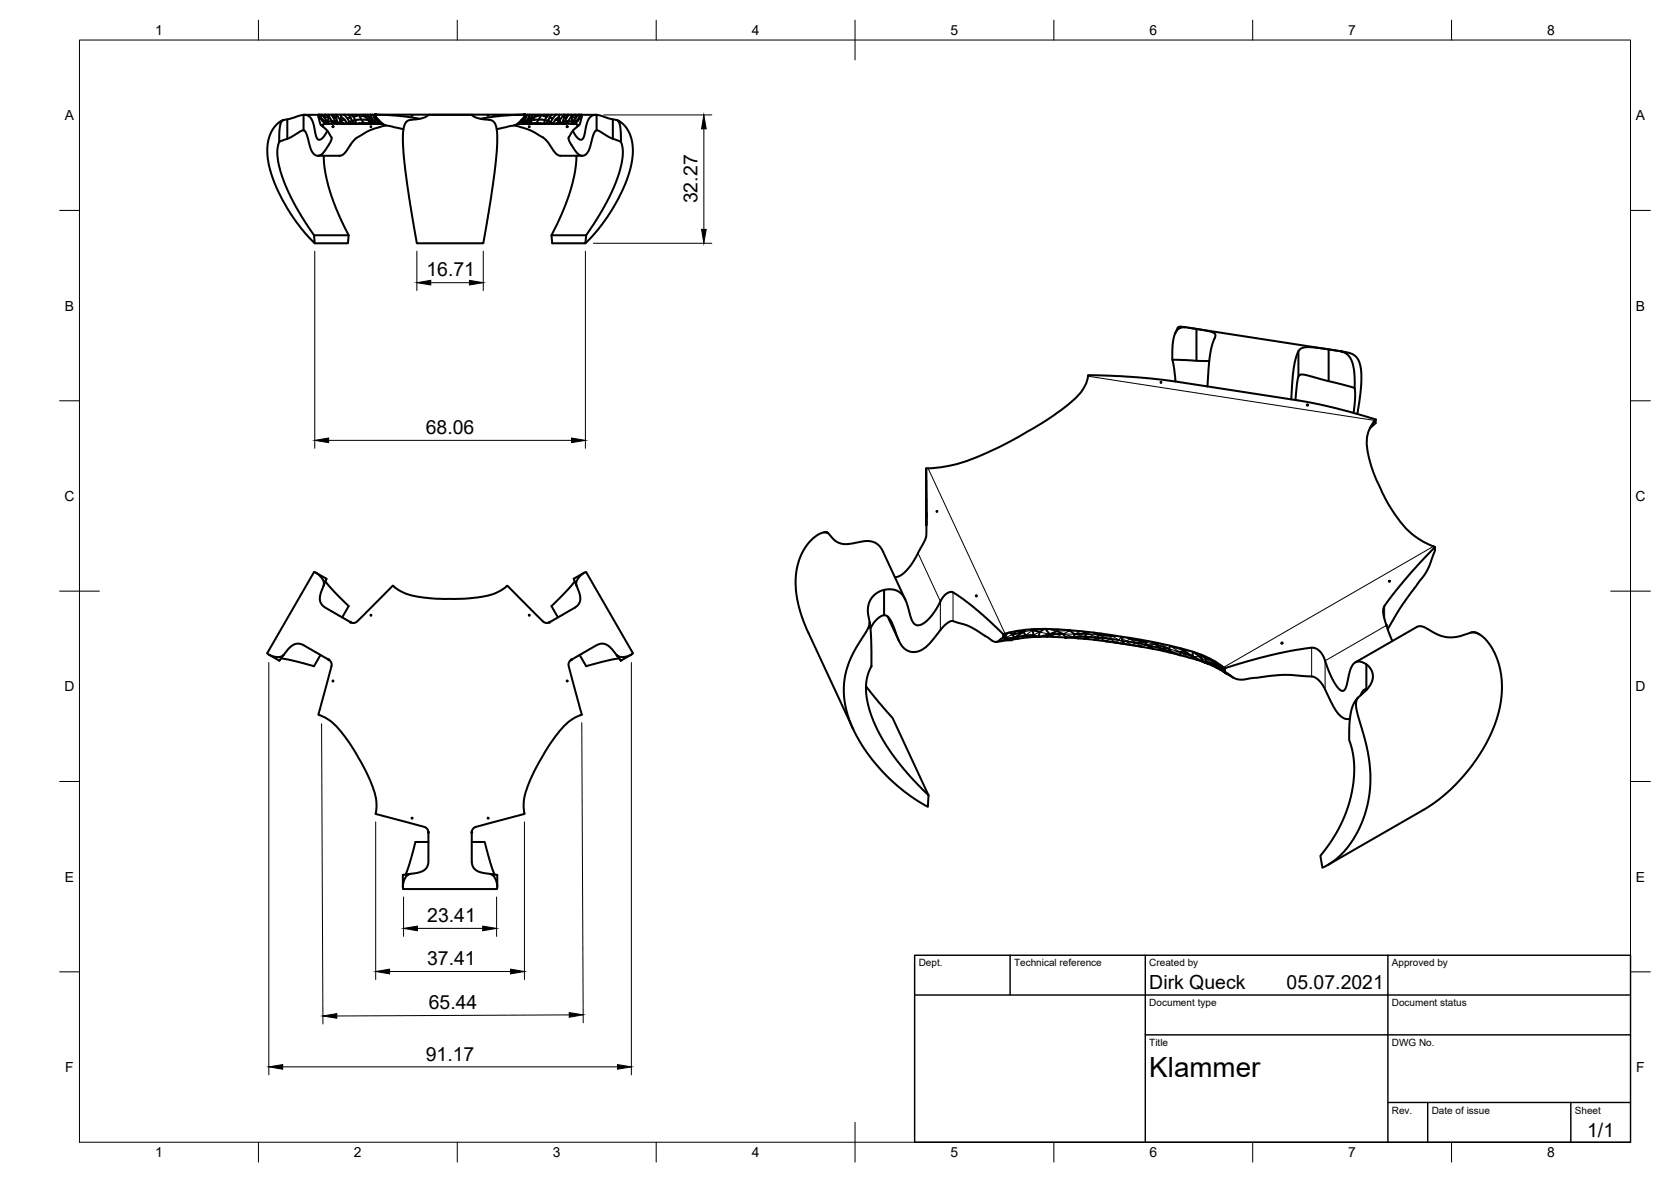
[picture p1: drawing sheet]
<svg xmlns="http://www.w3.org/2000/svg" width="420mm" height="297mm" viewBox="0 0 420 297" stroke-linecap="round" stroke-linejoin="round" font-family="sans-serif">
<!-- layer: Sichtbar -->
<g fill="none" stroke="#000" stroke-width=".51">
<path d="M69.5 31.3l1-.8 .8-.4-.4 .3-.4 .7-.3 2.5a8.2 8.2 0 0 1-.4 3.7l-.1 1.7 .4 2.4 1.6 5 2.8 5.7 4.5 7 .1 2-3.4-3.7-2.6-3.7-3-5.3-1.8-4.5-1-4v-3.6l.8-3zM72.2 30v4.9M76.3 32.8l-.7 .2-2.5 1.5-2.9 1.1M76.3 28.9l-5 1.2M76.5 28.9l3.6-.1 .4 2.2 .2 .5 .6 .4M80.1 29.4l1.8 1.7M80.3 29.2l1.5 1.9h.4l.1-.5-.6 .2-1.1-1.3M80.6 28.8v.7l-.3-.3M80.8 28.8l.8 .8 .1-.8M81.4 39.1l.4 4.1 1.3 5.2 2.2 5.9 2.4 4.8h-8.7M81.9 28.8l.9 .5-.2-.5M82.3 30.6l.2 .5"/>
<path d="M82.8 29.3l-1.2 .3 .7 1-1-.3M82.8 29.3l.6 1.1-1.1 .2zM83.3 28.8l.3 .3 .1-.3M83.4 30.4l.6 .7h-.5zM83.5 31.1h-1.8l-.7 .3 1.6 1.9 .8 1.2v.5l-.8 1.5-1.5 2.1-1 .5-.7-.1-.6-.4-.5-.8-1.2-4-.4-.8-.4-.2v-3.9l1.1 .1 .9 .9 .5 1.1 .9 3.7a.93 .93 0 0 0 .9 .4 .93 .93 0 0 0 .7-.7l1-1.5M83.7 31.8h.1M84.2 31.1h12h-7.8M84.3 30.5l-.9-.1 1.6 .7h-1M84.3 28.8l-.7 .3M84.5 29.7l.6 1.4-.8-.6M84.5 29.7l-.9-.6 .7 1.4M84.5 28.8v.9"/>
<path d="M84.6 28.8l1.1 1.5M85.1 31.1h.7M85.7 28.8l.1 .5 .8 .8M85.7 30.3l.7 .8h-.6zM85.7 30.3l-.7 .8M85.8 29.3l-.1 1 .9-.2M86.4 31.1h.9M86.5 28.8h.1M86.6 30.1l.8 1M86.7 28.9l.7 1 .7-.5 .4 .9-.6 .5-.5-.9M87.4 31.1h.1M87.4 31.1h.7"/>
<path d="M87.5 28.8l.6 .6M87.9 30.8l.5 .3h-.3zM87.9 30.8l-.5 .3M88.3 28.8l.6 .6-.1-.6M88.4 31.1h.7M88.5 30.3l.8-.1 .3 .9h-.5zM89.5 28.8l.2 .3-.8 .3 .4 .8 1.4-.1M89.6 31.1h.7M90.1 28.9l1.4 2.1h-.5M90.4 31v.1M90.4 31h.6M90.4 31.1h.7"/>
<path d="M90.8 28.8l.1 .3 1.1 .3 .5 .8 .9 .1M91 31l.1 .1M91.1 30.1l1.4 .1 .9 .9-.8-.1M91.4 28.8l.6 .6-.2-.6M92 31l.1 .1M92.4 28.8l.2 .6M92.6 31l-1.5 .1M92.6 31l-1.1 .1M93.1 28.8h.1M93.2 28.9l.4 1M93.3 31.8h.1M93.4 30.3l.3 .8h.5"/>
<path d="M93.4 31.1h.3M93.6 29.9l-1-.5 .8 .9M93.6 29.9l.6 .9-.8-.5M93.7 28.8l.4 .5M94.1 29.3l.9 1-.7-.2zM94.2 30.8l.2 .3h-.2zM94.2 30.8l.6 .3M94.2 28.8l.8 1.5M94.2 28.8l.3 .3M94.3 30.1l.5 1M94.3 28.8l.2 .1M94.4 31.1h.9"/>
<path d="M94.4 28.8l.1 .1M94.5 28.8l5.8 .3 5.2 .8M94.5 28.8v.6l1.2 1.3 .9 .6 4.9 1.2M94.5 28.8h37.4l-5.8 .3-5.2 .8M94.5 28.8h-14.4l.3 .4M94.8 31.1h.1M95 30.3l.6 .8h-.3zM95 30.3l.8 .8h-.2M95.3 30.2l.5 .9-.1-.4M95.8 30.8l.1 .3h.1M95.9 30.9l.1 .2M96 31.1h.1"/>
<path d="M97.1 31.5l-4.4 1.4-3.1 1.8-1.1 1.1-1.5 2.3-1 .9-.5 .1h-5.6M102.2 30.6l.8-.5 3.5-.5 1.2-.7h10.9l1.4 .7 3.5 .6 .9 .7 .5 1.4 .1 1.7-.2 5.6-1.2 9.4-2.1 12.1h-16.7l-1.9-11.2-1.4-10.5-.2-5.9 .3-1.8zM103.5 29h.1M122.7 29h.1M129.3 31.5l3.8 1.1 3.6 2.1 1 1 1.8 2.6 1 .8h5.9M130.1 31.1h7.8M130.2 31.1h.1M130.4 30.9l-.1 .2M130.6 30.8l-.1 .3h-.2M131 31.1h.9M131.1 30.2l-.6 .9 .1-.4M131.3 30.3l-.3 .8h-.3z"/>
<path d="M131.3 30.3l-.8 .8h.2M131.5 31.1h.1M131.8 28.8h14.5l-.3 .3M131.8 29.4l-.5 .9M131.9 28.9v.5l-1.9 1.8-5.1 1.3M131.9 29.1l.2-.3-.2 .5M132.1 28.8l-.2 .1M132.1 30.1l-.6 1M132.1 30.8v.3h-.2zM132.1 30.8l-.6 .3M132.3 29.3l-.2 .8-.8 .2zM132.6 31.1h.3"/>
<path d="M132.7 28.8l-.4 .5M132.7 29.9l1.1-.5-.8 .9M132.7 29.9l-.6 .9 .9-.5M133 30.3l-.4 .8h-.5M133 30.3l.8-.1-.9 .9 .8-.1M133 31.8h.1M133.2 28.8v.1M133.2 28.9l-.5 1M133.6 31.1h1.2M133.7 31v.1M133.7 31h.6M133.9 28.8l-.1 .6"/>
<path d="M134.3 31v.1M134.5 28.8l-.1 .6 .6-.6M135.3 31h.7M135.3 31l-.5 .1h.4M135.5 28.8l-.1 .3-1 .3-.6 .8 1.4-.1M136 31v.1M136.2 28.9l-1.4 2.1h-.5M136.8 31.1h.4M136.9 28.8l-.3 .3 .8 .3-.6 1.7h-.8M137.5 28.8l-.1 .6 .6-.6M138 31.1l.5-.3-.2 .3zM138.3 31.1h.7"/>
<path d="M138.5 30.8l.5 .3M138.8 28.8l-.6 .6M138.9 29.9l-.4 .9-.6-.5-.7 .8h.8M139 31.1h.1M139 31.1h.9M139.7 28.9l-.8 1-.7-.5-.3 .9-2.2-.2M139.7 30.1l.8-.8 .2 1zM139.7 30.1l-.7 1M139.7 28.8h.2M140.7 30.3l-.2 .8h-.6zM140.7 30.3l.6 .8h-.8M140.7 28.8l-.2 .5"/>
<path d="M141.3 31.1h.1M141.7 28.8l-1 1.5M141.8 28.8v.9M141.8 29.7l-.5 1.4 .7-.6M141.8 29.7l.9-.6-.7 1.4M142 28.8l.7 .3M142 30.5l.9-.1-1.5 .7h.9M142.2 31.1h-12M142.7 31.8h.1M142.7 28.8v.3l.3-.3M142.9 31.1h1.3M142.9 30.4v.7h-.6z"/>
<path d="M143.6 29.3l1.2 .3-.8 1 1.1-.3M143.6 29.3l.4 1.3-1.1-.2zM143.7 28.8l-.1 .5 .8-.5M144 30.6l-.2 .5M144.2 31.1h-.5h.9l.7 .3 .1 .2-.4 .3M144.6 28.8l.2 .8 .7-.8M144.9 39.1l-.4 4.4-1.1 4.6-1.6 4.5-2.5 5.4a3.6 3.6 0 0 0-.4 3.1h8.3l.2-2M145.7 28.8v.7l.3-.3-1.5 1.9h-.3M145.7 29.5l-1.1 1.3-.6-.2 .2 .5M146.1 29.1l-.1 .1M146.3 29.4l-1.8 1.7M149.8 28.9l-3.5-.1-.6 2.5-1.5 1.3-1.2 1.9v.5l.3 .9 1.7 2.5 .6 .5 .6 .2 .8-.1 .6-.4 .6-1.2 1-3.7 .4-.7 .4-.2 .7 .2 2.5 1.5 1.7 .7a1.87 1.87 0 0 1 1.7 2.2v1.6l-.3 2.3-.7 2.6-1.3 3.2-3.1 6.1-3.8 5.9h-8.7"/>
<path d="M150 28.9v3.9M154.1 30v4.9M155 30.1l-4.9-1.2-1.2 .2-.7 .5-.5 1-.8 3.7-.3 .5a1.18 1.18 0 0 1-1.8-.7l-.8-1.2M156.1 35.6l-.2-3.9-.3-1.1-.6-.5 1 .5 1.4 1.4 .9 1.5 .4 1.2 .4 2v1.5l-.5 4-.9 2.8-1 2.5-2.4 4.5-2.9 4.3-2.5 3.1-1.7 1.7M87.7 59.1l-.2 2h-8.4M291.9 96.1h-.2h.2M294.8 90.4l9.3 .3M298.1 82.2l5.8 1 1.2 .4 .5 .5-1.3 4.8-.7 8.2M298.1 82.2h-1.8l-.8 1.5M298.1 82.2l-1.2 .1-.7 .5-.7 .9-.4 1.4-.3 1.7v3.3l.8 5.8M298.8 82.3l37.5 5.8M300.8 82.7v8"/>
<path d="M326.5 88.3v6.3M334.1 87.8v8M337 88.3l-7.5-1.1-1.5 .1-1.1 .5-.9 1.6-.7 2.9-.6 8.1M340.6 97.5l-.1-4.4-.6-2.4-1.1-1.6-1-.6-.8-.2 2.4 .4 1 .5 1 1.1 .6 1.4 .3 2.3v2.6l-1 7.4M325.7 100.5l.6-5.1 .2-.9 .5-.3 1.5 .1 11.4 3a.87 .87 0 0 1 .8 1.1l-.3 5.4M328.7 101.8h.2M345.5 106l-.3 .3M345.9 105.5v.8l-1.5 1.4M345.9 105.4l-10-2.8-9.2-1.9-34.5-5.3-9.6-.8-9-.3a8.9 8.9 0 0 1-3.5 6.1 96.6 96.6 0 0 1-29.2 16.1 37.8 37.8 0 0 1-8 1.2M345.9 105.4a8.3 8.3 0 0 0-2.2 6.3 42.7 42.7 0 0 0 6.3 16.4 20 20 0 0 0 10.8 9.4l-6.5 6.9-3.2 3.9-3.1 4-.2 1.2 .2 1.5 1.1 3.7 1 2.4M345.9 105.4l-.4 .6M207.1 133.8l.7-.1 .5 .3-.7-.2-.9 .1-2 1.1-1.8 1.9-1.6 2.8-.7 2.3-.4 2.2-.2 2.6 .3 2.7 .9 4.1 1.6 4.5 11.7 25.2"/>
<path d="M208.3 134l1.7 1.9 1.5 .7 2 .1 3.6-.7h1.3l1.4 .3 1 .6 1.2 1.7 5.6 12.1M230.8 139l-1.3 2.4-1.5 1.8-1.7 1.5-1.3 .3M230.8 139h.1M232.9 132v-14.3v16.9l-.5 1.5-1.6 2.9M235.6 128.5h.1M360.8 137.5v.9l-1.3 3.5-.9 1.8-6 8.2-3.7 6.2M79.5 143.9l2.6 1.5-.7 1.7v-.8l-.4-.9-1.1-1.2-.9-.4-11.8 20.3 .8 .6 1.5 .4h1l.8-.5M81.4 147.1l-1 3 .1 .9 .5 1 1.3 1 6.4 3.6 1.1-.4 8.6-8.7 .4-.3 .2 .1a15.4 15.4 0 0 0 9.3 3.1l3.8 .1a38.9 38.9 0 0 0 12.3-1.4l1.7-.8 1.5-1.1 9 9 1 .4 6.8-3.8 .9-.8 .5-.8 .1-1.1-1-3M81.8 146.1l2.3 2.6 3.6 3.6-1.7 2.9M93.3 154.6h.1M133.1 154.6h.1M144.5 146.1l-2.4 2.8-3.4 3.4 1.6 2.9"/>
<path d="M144.9 147.1v-.9l.6-1 1-1 .9-.4 11.7 20.3-.7 .6-1.5 .4-1.1-.1-.8-.4 1.1 1.4 2.6-1.5M146.9 143.9l-2.6 1.5 .6 1.7M218.7 156.4l.3 3.3 .1 4.9a8.2 8.2 0 0 1-.9 5.1l-.5 2.8 .3 3 .8 3.5 1.4 3.4 2.6 4.9 2.8 3.9 3.1 3.7 4.8 5-.2 2.9-3.5-2.1-3.5-2.6-3.2-2.9-2.8-3.1-2.2-2.9-1.9-2.8-1.8-3.5-1.2-3.1-.7-2.8-.3-2.8 .1-2.8 .5-2.8 1.6-4.3 3.6-5.9zM222.3 154.6l-.7 .2-1.1 .8-.9 1-.7 1.3M222.3 148.2l-2 .9-.9 .9-.7 1-.5 2.3 .5 3.1M223.2 154.9l2.8 6.1M245.4 149.7l.1 .1zM252.3 159.4l.2 .2M252.5 159.6l-.3-.3v1l-1.2 .9-.8 .1-.7-.3-5.7-3.6-4.5-1.4-.7 .3-1 .7-3.8 4.7-1.4 1.2-1.1 .7-1 .2h-1.1l-.9-.2-1.1-.8-.9-1.2-2.5-5.9-.7-.8-.8-.3v-6.4l1.1-.1 1.6 .1 1.1 .5 .7 .7 1.1 2 1.4 4.4 .4 .8 .6 .4 .6 .1 .7-.1 1.6-1.1 1.4-1.7 2.9-4.6 1-.7 .8-.2 2.1 1.3 3.1 2.3 4 3.5 3.8 3.6 .2-.1a35.3 35.3 0 0 1 10.7-1.2 178.4 178.4 0 0 1 36.8 5.7 18.5 18.5 0 0 1 7.9 4.2v.1M252.5 159.6h.1M252.5 159.7l.9 1.2M252.7 159.9l1 .8 1.4-.5-.8 .6"/>
<path d="M253.4 159.1l-.7 .8-.2-.2M255.6 158.6l-1 .9-.8-.6M257.4 158.8l-2.8 .7 .5 .7-1.8 .2M257.6 158.3l-.2 .5-1.4-.3M257.8 159.7l.6 .5-1.2 .1zM259.8 159.6l-2 .1 3.2 .3-2.6 .2M259.8 159.6l1.3 .4M260.2 158.1l-.5 .3-.3-.3M261.4 158.8l-.3 1.2M261.4 158.8l-1.7-.4 .1 1.2M262 158.1l-2.3 .3M262.6 158l-1.2 .8"/>
<path d="M262.8 158l1.1 1.4M263.9 159.4l-2.7 .6M265.7 158.6l-1.8 .8 3.4-.1M266 158.2l-.3 .4 1.6 .7M267.3 159.3l.7 .9M268.7 158.4h.4M269.1 158.5l1 .9M270.1 159.4l3.2-.2-.5 .8-2.7 .1zM272.2 158.7l1.1 .5M272.8 160l3.3 .2-.9 .6-1.5-.2zM274.9 159l1.2 .6 .8-.4M279.2 159.6l.5 .3-3.6-.3v.6l5.3 .7"/>
<path d="M349.5 146l-.2 .1M369.9 158.9h.9l1.2 .5M67.6 164.5l2.6 1.5 1.1-1.4M71.3 164.6l1.9-2.2 1-.6 .9-.1 1.3 .5 6.2 3.6 .6 .5 .2 1.1-3.2 12.2a10.7 10.7 0 0 1 4.5 3.1 49.7 49.7 0 0 1 9.8 17.7 11.6 11.6 0 0 1 0 4.2l12.1 3.2 .9 .6 .2 .6v7.6l-.2 .9-.5 .9-.9 .6-3 .6M80.6 164.6l-1.6 2.8-5.4-1.4-3-.5M83.7 171.1v.1M142.6 171.1l.1 .1M145.8 164.6l1.6 2.8 4.9-1.3 3.4-.6M155 164.6l-2-2.3-1-.5h-.9l-1 .3-1.9 1.1-4.5 2.6-.6 .6-.1 1 3.3 12.2-.3 .1a15.7 15.7 0 0 0-7.2 6.6l-2 3.1a39.6 39.6 0 0 0-5 11.4l-.1 1.9 .2 1.9-12.1 3.2-.7 .3-.4 .6-.1 7.9 .3 1.1 .5 .8 .9 .5 2.9 .6 .8 .4 .5 .7 .4 .9 .1 1-.1 .8h-23.5l-.1-1 .4-1.5 .7-.9 .7-.4-1.8 .3v3M217.7 172.5l6.8 8 9 19.4M252.2 160.3l1.2 .6M253.4 160.9l-2.8 .4"/>
<path d="M254.3 160.8l-.9 .1M255.1 160.2l2.3-1.4 .4 .9zM255.1 160.2l-.1 .4M257.2 160.3l-2.9 .5M261 160h.1M263.1 160l.8-.6 1.1 .6zM263.1 160h-1.8M265 160l3 .2M268 160.2l2.2 .1M270.1 160.1l1.1 .3-1-.1zM270.1 160.1l-2.1 .1M271.2 160.4l2.5 .2"/>
<path d="M275.2 160.8l2.7 .3M278.2 161.1l2.6 .4M278.2 161.1h-.3l.3 .1M280.8 161.5l1.8 .3M280.9 161.6l1.7 .2M281.8 160l.8 1.8M282.6 161.8l1.9 .3M282.6 161.8l1.8 .3M283.1 161.1l5.3 1M284.4 160.3l-.3 .3 3.8 .8 .5 .7M284.5 162.1h.1M284.5 162.1l2.5 .4"/>
<path d="M286.7 160.7l1.2 .7 .7-.3M287 162.5h.1M287 162.5l.3 .1-.2-.1M288.4 162.1l1.6 1-2.7-.5M288.4 162.1l3.3 .8M290 163.1l1.4 .3M290.6 161.9l1.1 1M290.6 161.9l3.4 1.2M291.2 161.6l-.6 .3M291.4 163.4l2.4 .5M291.7 162.9l2.9 1-.6-.8M291.7 162.9l-.3 .5"/>
<path d="M293.8 163.9h.8l.1 .2zM294.1 162.2l.5 .2M294.2 162.4l-.2 .7M294.6 163.9l2.2 .7M294.7 164.1l2 .5M296.7 163.9l.9-.4 2.3 1.4zM296.7 163.9l.1 .7M296.7 164.6h.1M296.8 164.6l.1 .1zM296.9 164.7l2.6 .7M297 162.9l.6 .6M299.9 164.9l1.2 .9-1.6-.4z"/>
<path d="M299.9 164.9l2.8 1.5-1.6-.6M299.9 163.8v1.1M300 163.8l1.7 1.3M300.5 164l2.2 1M301.7 165.1l1-.1 .9 1.3M301.7 165.1l1.1 1.3M302.1 164.5l.6 .5 .1-.2M302.7 166.4h.1M302.9 166.5h.1M303.6 166.3l-.8 .1M303.6 166.3l1.5 .7-2.1-.5 2.1 .9M304.2 165.5l.5 .6h.7"/>
<path d="M304.7 166.1l2.2 1.4 .3 .8 .7 .4M304.7 166.1l2.5 2.2-2.1-1.3zM305.1 167l.9 .9-.9-.5zM305.6 166.3l1.3 1.2v-.3M306 167.9l2.1 1.2M307.2 168.3l.4 .5M307.2 167.4l.7 .8M307.9 167.9v.9M308.1 169.1l.4 .3M308.1 169l.4 .4M308.2 169l-1-.7 .9 .8M308.5 169.4l1.6 .9"/>
<path d="M322.4 161.6l-.2 .1M340.8 166.5l15.8-9.1 1.3 .1 3.6 2 2.5 .7 2.4-.2 3.6-1.1 1.3 .2 1.4 .8 1.3 1.3 1.3 2 1.2 2.5 .7 2.7 .4 2.2 .1 2.6-.3 3.1-.5 2.5-1 3.3-2.7 5.6-2.1 3.3-2 2.7-4.4 4.7-2.5 2.2-3.1 2.2-25.3 14.6M341.4 175.3l2.7-2.4 .9-1.8 .1-1.8-.8-1.7-.9-.8-.8-.4-1.2-.1-.8 .2-1 1.5-1.3 5-.4 .6h-.6l-1-.9-1.2-1.9-2.7-6.5-.8-.9-1.1-.6-2.2 .1-6.9 1.3-7.3 1.9-6.2 1.8v1l2.1 1.4 1.8 .5 10.8-1.2 7.3 .4 .6 .2 1 .6 1.1 1.3 2.4 4.9 1.5 2.4 1.5 1.2 .6 .1 .8-.1M341.4 175.3l-.4 1.4 .1 1.6 2.5 9.1 .8 4.8 .2 5-.6 4.5-1.6 5.2-1.3 2.5-1.3 2.3-1.7 2.2-1.8 1.7-2 1.5-1.8 1-.5-3 2.2-2.9 2.4-4 1.9-4.1 1.1-3.8 .7-3.2 .2-3.1-.1-3.5-.7-3.1a12.1 12.1 0 0 1-.4-5.7l.2-2 .5-2.1 .6-1.2zM343.6 166.9v6.4l-.7 .1-.8 1.4M343.6 173.3h.1M103.5 205.6h.1M107.7 211.6h-3.2l-1.1 4.2-1.4 4M118.6 211.6h3.3l1.3 5 1.1 3.2M122.7 205.6h.1M123.2 219.6l1.8 .3v3"/>
</g>
<g fill="#000" stroke="#000" stroke-width=".25">
<circle cx="82.2" cy="31.1" r=".24"/>
<circle cx="83.7" cy="31.8" r=".24"/>
<circle cx="93.3" cy="31.8" r=".24"/>
<circle cx="94.5" cy="28.8" r=".24"/>
<circle cx="94.8" cy="31.1" r=".24"/>
<circle cx="95.8" cy="31.1" r=".24"/>
<circle cx="103.6" cy="29" r=".24"/>
<circle cx="122.7" cy="29" r=".24"/>
<circle cx="130.5" cy="31.1" r=".24"/>
<circle cx="131.5" cy="31.1" r=".24"/>
<circle cx="131.8" cy="28.8" r=".24"/>
<circle cx="131.9" cy="28.8" r=".24"/>
<circle cx="133.1" cy="31.8" r=".24"/>
<circle cx="142.6" cy="31.8" r=".24"/>
<circle cx="144.2" cy="31.1" r=".24"/>
<circle cx="291.9" cy="96.1" r=".24"/>
<circle cx="328.7" cy="101.8" r=".24"/>
<circle cx="235.6" cy="128.5" r=".24"/>
<circle cx="88.1" cy="156.4" r=".24"/>
<circle cx="93.3" cy="154.6" r=".24"/>
<circle cx="133.1" cy="154.6" r=".24"/>
<circle cx="138.2" cy="156.4" r=".24"/>
<circle cx="245.5" cy="149.7" r=".24"/>
<circle cx="348.6" cy="157.2" r=".24"/>
<circle cx="349.3" cy="146.1" r=".24"/>
<circle cx="82.7" cy="165.8" r=".24"/>
<circle cx="83.7" cy="171.1" r=".24"/>
<circle cx="142.6" cy="171.1" r=".24"/>
<circle cx="143.7" cy="165.8" r=".24"/>
<circle cx="254.3" cy="160.8" r=".24"/>
<circle cx="268" cy="160.2" r=".24"/>
<circle cx="322.4" cy="161.6" r=".24"/>
<circle cx="103.6" cy="205.6" r=".24"/>
<circle cx="107.7" cy="209.2" r=".24"/>
<circle cx="118.6" cy="209.2" r=".24"/>
<circle cx="122.7" cy="205.6" r=".24"/>
</g>
<circle cx="118.6" cy="28.9" r=".25" fill="#000"/>
<!-- layer: Sichtbar schmal -->
<g fill="none" stroke="#000" stroke-width=".25">
<path d="M273.6 94.5l72.1 11.2M233.4 117.7l19.3 41.5M345.2 106.3v.6M230.8 139l5.7 12.1v7.2M360.4 137.3l-52.8 30.4M239.6 148.9v7.2M252.5 159.7v.6M254.6 159.5l-1.6 .7M257.4 158.8l2.3-.4-1.9 1.3M263.2 158.1l2.5 .5 3.4-.1-1.8 .8 2.8 .1M263.9 159.4l-2.5-.6-1.6 .8M269.1 158.5h1.3"/>
<path d="M271.8 158.6l-1.7 .8 2.7 .6-.3 .5M274.3 158.9l-1 .3M278.2 159.4l1.5 .5M279.6 159.6l.1 .3M279.7 159.9l-.9 .6-2.7-.9-2.8-.4 2.8 1M281.6 159.9h-1.9l1.7 1M348.1 152.2v3.5M348.6 157.2l-15.4 8.9M253 160.7l-1.7 .2M253.8 160.7l.2 .2M255.1 160.2l1 .3M265.5 160.1l1.8-.8 2.8 .8"/>
<path d="M268 160.2h.1M276.1 160.2l2.1 .9 .6-.6 2 1M276.1 160.2l.1 .7M278.2 161.1l.1 .1M280.8 161.5h-.1M281.4 160.9l1.7 .2-.6 .3-1.1-.5-.6 .6M281.4 160.9l.4-.9 1.3 1.1M282 160l2.1 .6-.1-.3M284.1 160.6l-1 .5 1.4 1 1.1-.6 2.3-.1 2.7 .5-2.2 .2M284.1 160.6l2.9 1.9 1.4-.4M284.5 162.1h.1M285.4 160.5l-1.3 .1"/>
<path d="M287 162.5h.1M288.4 162.1l.6 .8M289.2 161.2l1.4 .7M291.6 161.7l2.4 1.4M293 162l1.2 .4M294 163.1l2.7 .8h-2.1M294 163.1l-2.3-.2 .8 .7M296.7 164.6h.1M299.6 163.7l-2-.2-3.4-1.1 4.8 2.9M299.9 164.9l1.8 .2 1.9 1.2M304.7 166.1l-2-1.1 2.4 2M306.9 167.5l1 1"/>
<path d="M307.2 168.3h-.4M308.2 169.1l.1 .2M308.4 169.2l1.2 .7M329.8 162.8v7.2M333.2 166v7.3"/>
</g>
<!-- layer: Border -->
<g fill="none" stroke="#000" stroke-width=".25">
<path d="M20 10.1h390v276.9h-390zM65 5.1v5M115 5.1v5M165 5.1v5M215 5.1v10M265 5.1v5M315 5.1v5M365 5.1v5M15 52.9h5M410 52.9h5M15 100.7h5M410 100.7h5"/>
<path d="M15 148.6h10M405 148.6h10M15 196.4h5M410 196.4h5M15 244.2h5M410 244.2h5M65 287v5M115 287v5M165 287v5M215 282.1v9.9M265 287v5M315 287v5"/>
<path d="M365 287v5"/>
</g>
<!-- layer: TitleBlock -->
<path d="M230 240.1h180v46.9h-180zM230 250h180M254 240.1v9.9M288 240.1v46.9M349 240.1v46.9M288 260.1h122M349 277.1h61M359 277.1v9.9M395 277.1v9.9" fill="none" stroke="#000" stroke-width=".36"/>
<!-- layer: Dimensions -->
<g fill="none" stroke="#000" stroke-width=".25">
<path d="M151.8 28.9h27.2M177 32.4v25.2M79.1 63.1v49.6M104.8 63.1v9.9M108.3 71h9.7M121.5 63.1v9.9M147.2 63.1v49.6M149.2 61.1h29.8M82.6 110.7h61.1M67.6 166.5v103.6M158.7 166.5v103.6M80.9 181.9l.3 75.4"/>
<path d="M146.3 181.6l.3 75.4M94.5 206.6v39.6M131.9 206.6v39.6M101.5 225.4v9.9M105 233.3h16.4M124.9 225.4v9.9M98 244.1h30.4M143.1 255l-58.4 .3M71.1 268.1h84.2"/>
</g>
<g fill="#000" stroke="#000" stroke-width=".25">
<path d="M177 28.9l.6 3.5h-1.2zM176.4 57.6h1.2l-.6 3.5zM104.8 71l3.5-.6v1.2zM118 70.4l3.5 .6-3.5 .6zM79.1 110.7l3.5-.6v1.1zM143.7 110.1l3.5 .6-3.5 .5zM101.5 233.3l3.5-.6v1.2zM121.4 232.7l3.5 .6-3.5 .6zM81.2 255.3l3.5-.6v1.2zM94.5 244.1l3.5-.5v1.1zM128.4 243.6l3.5 .5-3.5 .6zM143.1 254.5l3.5 .5-3.5 .6z"/>
<path d="M67.6 268.1l3.5-.6v1.2zM155.3 267.5l3.4 .6-3.4 .6z"/>
</g>
<text font-size="7" x="289" y="270.6">Klammer</text>
<g font-size="4.9">
<text x="175.4" y="51.1" transform="rotate(-90 175.4 51.1)">32.27</text>
<text x="107.2" y="69.5">16.71</text>
<text x="107.1" y="109.1">68.06</text>
<text x="107.4" y="231.7">23.41</text>
<text x="107.4" y="242.6">37.41</text>
<text x="289" y="248.5">Dirk Queck</text>
<text x="323.5" y="248.5">05.07.2021</text>
<text x="107.8" y="253.6">65.44</text>
<text x="107.1" y="266.5">91.17</text>
<text x="399.1" y="285.7">1/1</text>
</g>
<g font-size="3.5">
<text x="39" y="8.8">1</text>
<text x="89" y="8.8">2</text>
<text x="139" y="8.8">3</text>
<text x="189" y="8.8">4</text>
<text x="239" y="8.8">5</text>
<text x="289" y="8.8">6</text>
<text x="339" y="8.8">7</text>
<text x="389" y="8.8">8</text>
<text x="16.3" y="30.2">A</text>
<text x="411.3" y="30.2">A</text>
<text x="16.3" y="78">B</text>
<text x="411.3" y="78">B</text>
<text x="16.2" y="125.9">C</text>
<text x="411.2" y="125.9">C</text>
<text x="16.2" y="173.7">D</text>
<text x="411.2" y="173.7">D</text>
<text x="16.3" y="221.6">E</text>
<text x="411.3" y="221.6">E</text>
<text x="16.4" y="269.4">F</text>
<text x="411.4" y="269.4">F</text>
<text x="39" y="290.8">1</text>
<text x="89" y="290.8">2</text>
<text x="139" y="290.8">3</text>
<text x="189" y="290.8">4</text>
<text x="239" y="290.8">5</text>
<text x="289" y="290.8">6</text>
<text x="339" y="290.8">7</text>
<text x="389" y="290.8">8</text>
</g>
<g font-size="2.5">
<text x="231" y="242.9">Dept.</text>
<text x="255" y="242.9">Technical reference</text>
<text x="289" y="242.9">Created by</text>
<text x="350" y="242.9">Approved by</text>
<text x="289" y="252.8">Document type</text>
<text x="350" y="252.8">Document status</text>
<text x="289" y="262.9">Title</text>
<text x="350" y="262.9">DWG No.</text>
<text x="350" y="279.9">Rev.</text>
<text x="360" y="279.9">Date of issue</text>
<text x="396" y="279.9">Sheet</text>
</g>
</svg>
